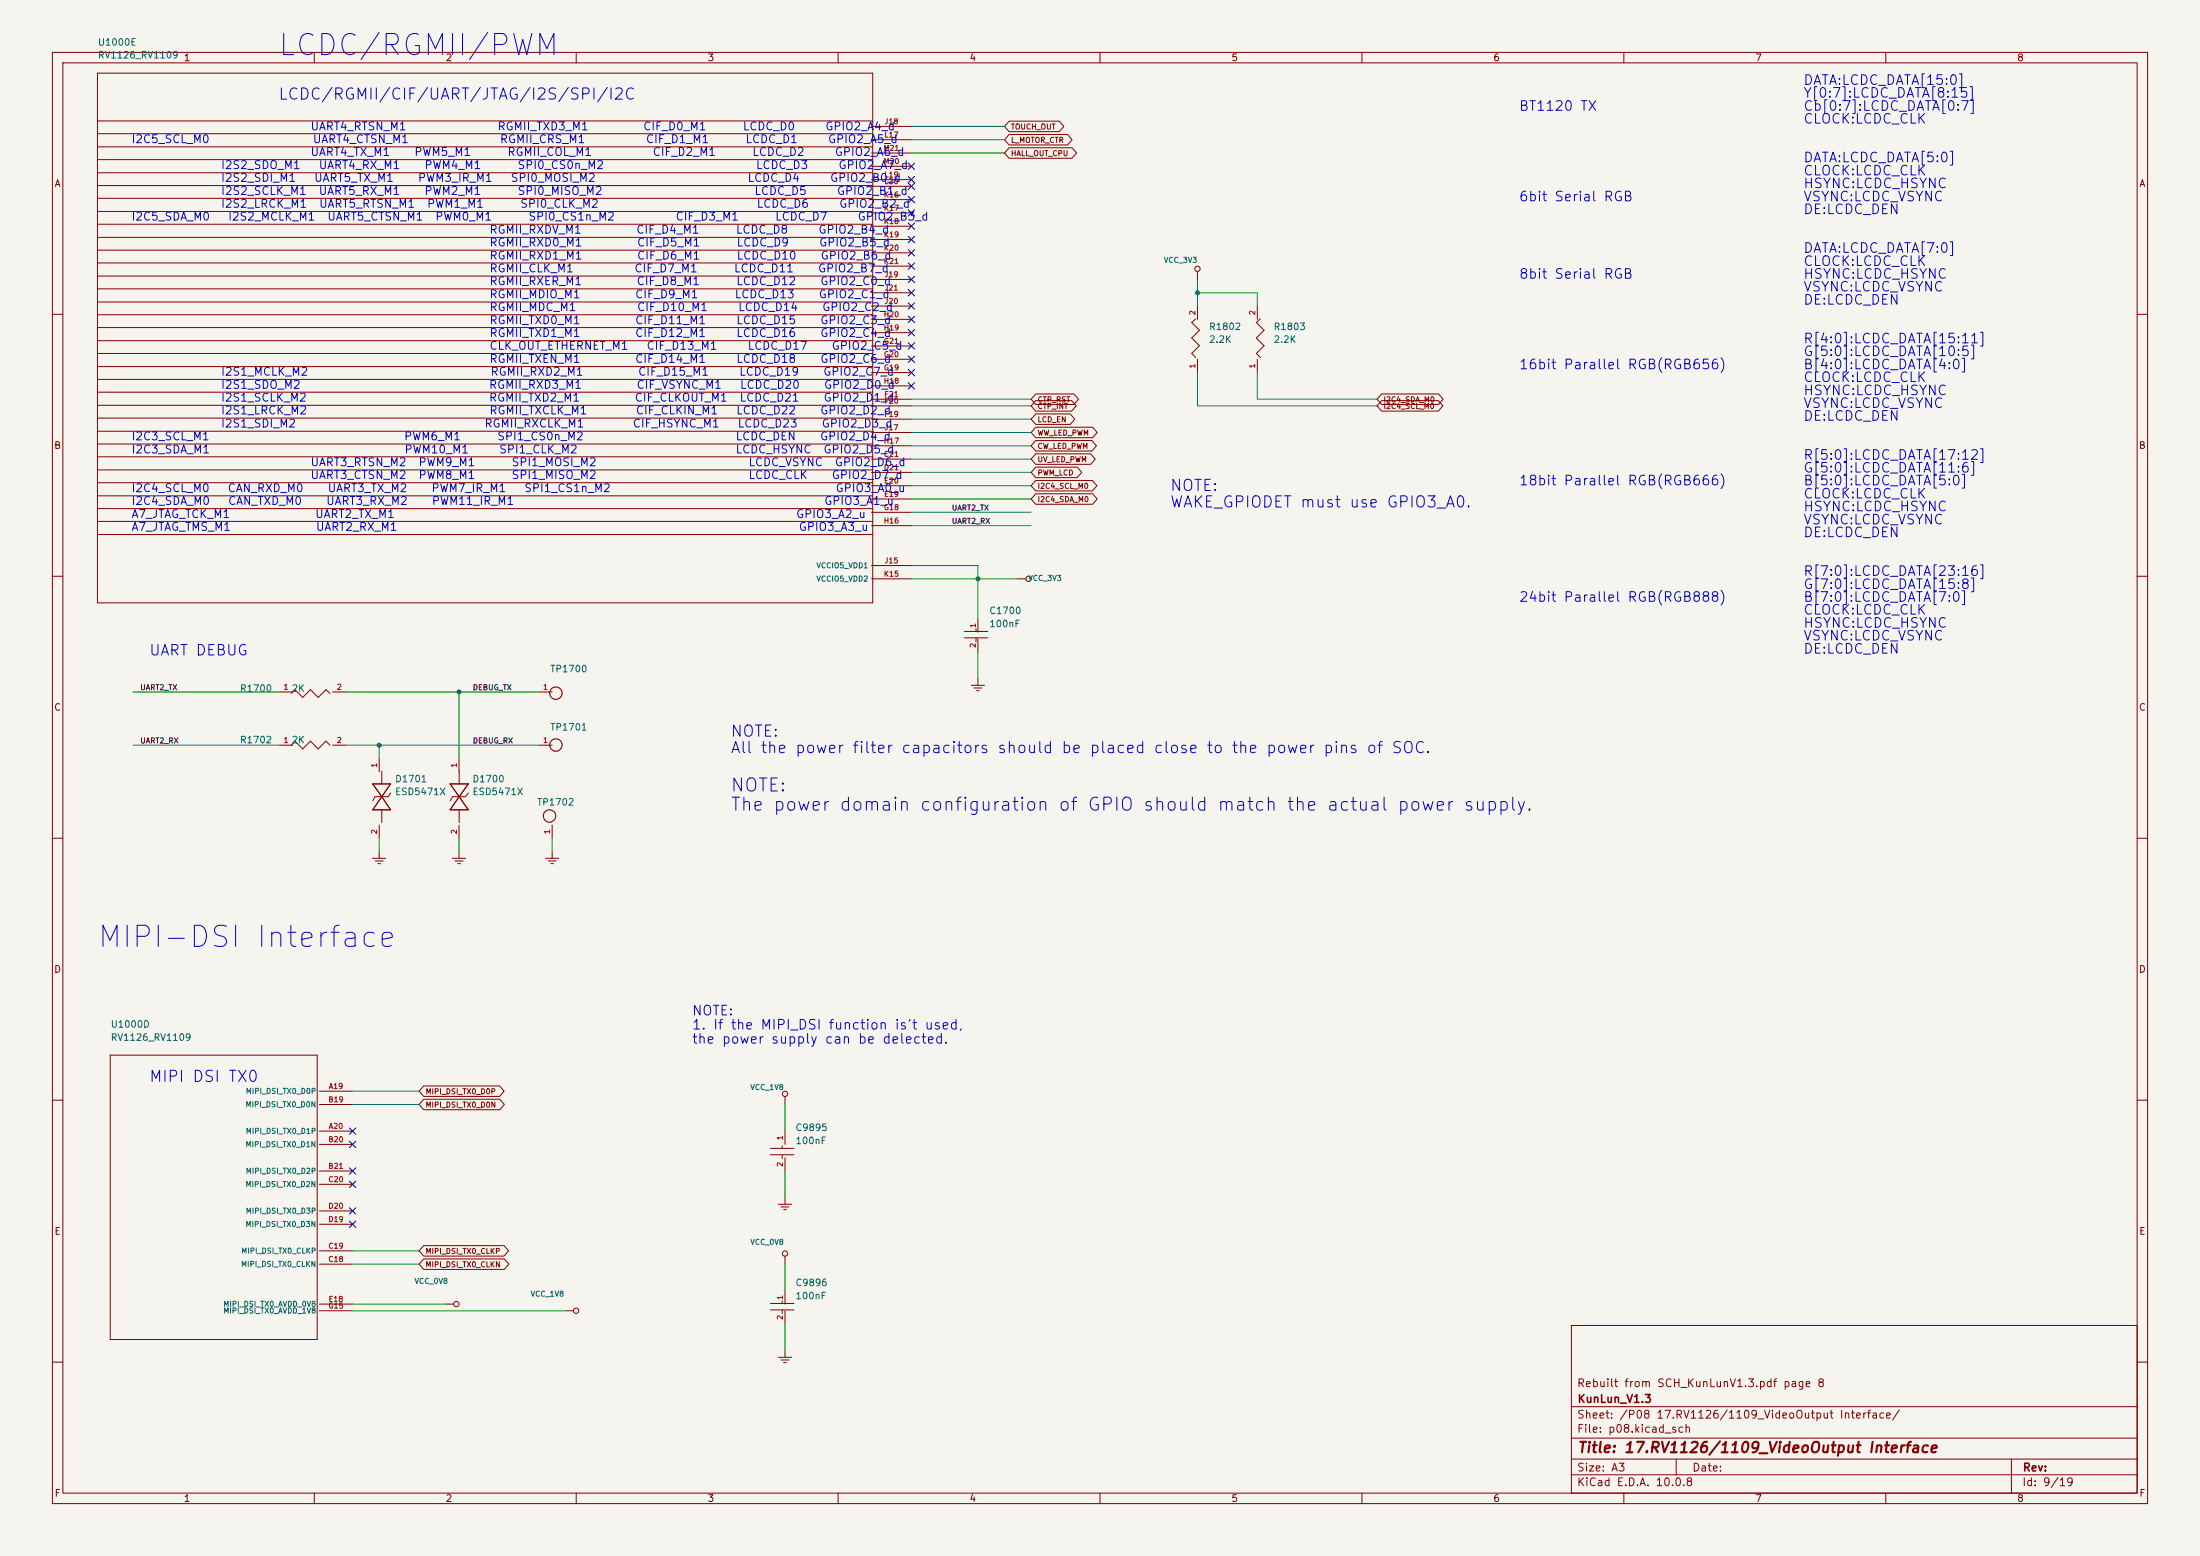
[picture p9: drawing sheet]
<svg xmlns="http://www.w3.org/2000/svg" width="420mm" height="297mm" viewBox="0 0 420 297" stroke-linecap="round" stroke-linejoin="round" font-family="sans-serif">
<path d="M0 0h420v297h-420z" fill="#f5f4ef" stroke="#f5f4ef" stroke-width=".19"/>
<g fill="none" stroke="#840000" stroke-width=".19">
<path d="M10 10h400v277h-400zM12 12h396v273h-396zM18.6 14h148v101.1h-148zM60 10v2M110 10v2M160 10v2M210 10v2M260 10v2M310 10v2M360 10v2M18.6 23.1h148M18.6 25.5h148"/>
<path d="M18.6 28h148M18.6 30.5h148M18.6 33h148M18.6 35.4h148M18.6 37.9h148M166.4 24.1h7.6M166.4 38.1h7.6M166.4 26.7h7.6M166.4 34.3h7.6M166.4 35.6h7.6M166.4 31.8h7.6M166.4 29.2h7.6"/>
<path d="M192.6 23.1h9.6l.9 1-.9 1h-9.6l-.8-1zM192.6 25.7h11.2l.9 1-.9 1h-11.2l-.8-1zM192.6 28.2h12l.9 1-.9 1h-12l-.8-1zM18.6 40.4h148M18.6 42.8h148M18.6 45.3h148M18.6 47.8h148M18.6 50.2h148M18.6 52.7h148M18.6 55.1h148M18.6 57.6h148M166.4 53.3h7.6"/>
<path d="M166.4 58.4h7.6M166.4 55.9h7.6M166.4 40.6h7.6M166.4 43.2h7.6M166.4 45.7h7.6M166.4 48.3h7.6M166.4 50.8h7.6M228.6 51.8v1.5M228.6 58.4v2.6M240 58.4v2.6M10 60h2M18.6 60.1h148"/>
<path d="M18.6 62.5h148M18.6 65h148M18.6 67.5h148M18.6 70h148M18.6 72.4h148M18.6 74.9h148M18.6 77.4h148M18.6 79.8h148M166.4 77.5h7.6M166.4 76.2h7.6M166.4 71.1h7.6M166.4 68.6h7.6"/>
<path d="M166.4 66h7.6M166.4 73.7h7.6M166.4 63.5h7.6M166.4 61h7.6M197.7 75.2h7.3l.9 1-.9 1h-7.3l-.9-1zM197.7 79h6.6l.9 1-.9 1h-6.6l-.9-1zM197.7 76.5h6.9l.9 1-.9 1h-6.9l-.9-1zM228.3 60.9l-.8 .7 1.5 1.4-1.5 1.5 1.5 1.5-1.5 1.5 .8 .7M228.6 68.6v2.5M240 68.6v2.5M240.6 60.9l-.8 .7 1.5 1.4-1.5 1.5 1.5 1.5-1.5 1.5 .8 .7M263.8 75.2h10.8l.9 1-.9 1h-10.8l-.9-1z"/>
<path d="M263.8 76.5h10.8l.9 1-.9 1h-10.8l-.9-1zM408 60h2M18.6 82.3h148M18.6 84.8h148M18.6 87.2h148M18.6 89.7h148M18.6 92.1h148M18.6 94.6h148M18.6 97.1h148M18.6 99.5h148M166.4 87.6h7.6M166.4 90.2h7.6"/>
<path d="M166.4 95.3h7.6M166.4 92.7h7.6M166.4 80h7.6M166.4 97.8h7.6M166.4 85.1h7.6M166.4 82.6h7.6M197.7 91.7h10.8l.9 1-.9 1h-10.8l-.9-1zM197.7 84.1h10.7l.9 1-.9 1h-10.7l-.9-1zM197.7 81.5h10.9l.9 1.1-.9 1h-10.9l-.9-1zM197.7 86.6h10.5l.9 1-.9 1h-10.5l-.9-1zM197.7 94.2h10.9l.9 1.1-.9 1h-10.9l-.9-1zM197.7 89.2h7.9l.9 1-.9 1h-7.9l-.9-1z"/>
<path d="M10 110h2M18.6 102h148M166.4 110.5h7.6M166.4 100.3h7.6M166.4 108h7.6M186.7 118.1v2.6M194.3 110.5h1.5M408 110h2M53.3 132.1h2.6M55.6 132.3l.7-.7 1.5 1.5 1.5-1.5 1.4 1.5 1.5-1.5 .8 .7M63.5 132.1h2.5M102.9 132.1h2.5"/>
<path d="M184.1 120.5h4.5M184.1 121.8h4.5M185.4 130.8h2.6M185.9 131.3h1.6M186.3 120v.5M186.3 121.8v.7M186.4 131.8h.5M186.7 121.9v2.6M186.7 129.5v1.3M10 160h2M53.3 142.2h2.6M55.6 142.2l.7-.7 1.5 1.4 1.5-1.4 1.4 1.4 1.5-1.4 .8 .7"/>
<path d="M63.5 142.2h2.5M71.2 149.6h3.4l-1.7 2.5zM72.4 144.8v2.5M72.4 157.5v2.5M72.9 152.1l1.7 2.5h-3.4zM72.9 147.2v2.4M72.9 154.6v2.4M74.6 151.4l-.5 .7h-2.5l-.4 .7M85.9 149.6h3.5l-1.7 2.5zM87.6 144.8v2.5M87.6 157.5v2.5M87.7 152.1l1.7 2.5h-3.5z"/>
<path d="M87.7 147.2v2.4M87.7 154.6v2.4M89.4 151.4l-.5 .7h-2.5l-.5 .7M102.9 142.2h2.5M105.4 157.5v2.5M408 160h2M71.1 163.8h2.6M71.6 164.3h1.6M72.1 164.8h.5M72.4 162.6v1.2M86.4 163.8h2.5M86.9 164.3h1.5"/>
<path d="M87.4 164.8h.5M87.6 162.6v1.2M104.1 163.8h2.6M104.6 164.3h1.6M105.2 164.8h.5M105.4 162.6v1.2M10 210h2M21 201.4h39.6v54.3h-39.6zM61 208.3h6.3M61 215.9h6.3M61 210.8h6.3M61 218.4h6.3"/>
<path d="M80.9 209.8h14.5l.9 1-.9 1h-14.5l-.9-1zM80.9 207.3h14.5l.8 1-.8 1h-14.5l-.9-1zM147.1 219.2h4.5M149.3 218.7v.5M149.9 209.3v1.5M149.9 215.9v2.5M408 210h2M61 223.5h6.3M61 238.8h6.3M61 226.1h6.3M61 233.7h6.3M61 231.1h6.3"/>
<path d="M80.9 237.8h15.3l.9 1-.9 1h-15.3l-.9-1zM147.1 220.4h4.5M148.6 229.9h2.5M149.1 230.4h1.5M149.3 220.4v.8M149.6 230.9h.5M149.9 221v2.5M149.9 228.6v1.3M149.9 239.8v1.5M61 248.9h6.3M61 241.3h6.3M61 250.2h6.3"/>
<path d="M80.9 240.3h15.4l.8 1-.8 1h-15.4l-.9-1zM85.1 248.9h1.5M107.9 250.2h1.6M147.1 248.8h4.5M147.1 250h4.5M148.6 259.1h2.5M149.1 259.6h1.5M149.3 248.3v.5M149.3 250v.7M149.9 246.4v2.5M149.9 250.2v2.5M149.9 257.8v1.3"/>
<path d="M300 253h108v32h-108zM10 260h2M149.6 260.1h.5M300 278.5h108M300 274.5h108M300 268.5h108M320 278.5v3M384 278.5v6.5M408 260h2M60 285v2M110 285v2M160 285v2"/>
<path d="M210 285v2M260 285v2M300 281.5h108M310 285v2M360 285v2"/>
<circle cx="228.6" cy="51.3" r=".51"/>
<circle cx="196.3" cy="110.5" r=".51"/>
<circle cx="106.1" cy="132.3" r="1.18"/>
<circle cx="104.9" cy="155.8" r="1.18"/>
<circle cx="106.1" cy="142.2" r="1.18"/>
<circle cx="149.9" cy="208.8" r=".51"/>
<circle cx="149.9" cy="239.3" r=".51"/>
<circle cx="87.1" cy="248.9" r=".51"/>
<circle cx="110" cy="250.2" r=".51"/>
</g>
<g fill="none" stroke="#009600" stroke-width=".19">
<path d="M174 24.1h17.8M174 26.7h17.8M174 29.2h17.8M228.6 53.3v5.1M228.6 55.9h11.4v2.5M174 77.5h22.8M174 76.2h22.8M228.6 71.1v6.4h34.3M240 71.1v5.1h22.9M174 85.1h22.8M174 80h22.8M174 82.6h22.8"/>
<path d="M174 97.8h22.8M174 92.7h22.8M174 95.3h22.8M174 90.2h22.8M174 87.6h22.8M174 110.5h20.3M174 108h12.7v10.1M174 100.3h22.8M25.4 132.1h27.9M66 132.1h36.9M87.6 132.1v12.7M186.7 124.5v5"/>
<path d="M25.4 142.2h27.9M66 142.2h36.9M72.4 142.2v2.6M72.4 160v2.6M87.6 160v2.6M105.4 160v2.6M67.3 208.3h12.7M67.3 210.8h12.7M149.9 210.8v5.1M67.3 238.8h12.7M149.9 223.5v5.1M67.3 248.9h17.8"/>
<path d="M67.3 241.3h12.7M67.3 250.2h40.6M149.9 241.3v5.1M149.9 252.7v5.1"/>
</g>
<g fill="none" stroke="#000084" stroke-width=".19">
<path d="M173.4 31.1l1.2 1.3M173.4 33.7l1.2 1.2M173.4 35l1.2 1.2M173.4 37.5l1.2 1.2M174.6 31.1l-1.2 1.3M174.6 33.7l-1.2 1.2M174.6 35l-1.2 1.2M174.6 37.5l-1.2 1.2M173.4 45.1l1.2 1.2M173.4 40l1.2 1.2M173.4 42.6l1.2 1.2M173.4 47.7l1.2 1.2"/>
<path d="M173.4 50.2l1.2 1.2M173.4 52.7l1.2 1.2M173.4 55.3l1.2 1.2M173.4 57.8l1.2 1.2M174.6 45.1l-1.2 1.2M174.6 40l-1.2 1.2M174.6 42.6l-1.2 1.2M174.6 47.7l-1.2 1.2M174.6 50.2l-1.2 1.2M174.6 52.7l-1.2 1.2M174.6 55.3l-1.2 1.2M174.6 57.8l-1.2 1.2"/>
<path d="M173.4 60.4l1.2 1.2M173.4 62.9l1.2 1.2M173.4 65.4l1.2 1.2M173.4 68l1.2 1.2M173.4 70.5l1.2 1.2M173.4 73.1l1.2 1.2M174.6 60.4l-1.2 1.2M174.6 62.9l-1.2 1.2M174.6 65.4l-1.2 1.2M174.6 68l-1.2 1.2M174.6 70.5l-1.2 1.2M174.6 73.1l-1.2 1.2"/>
<path d="M66.7 215.3l1.2 1.2M66.7 217.8l1.2 1.2M67.9 215.3l-1.2 1.2M67.9 217.8l-1.2 1.2M66.7 233.1l1.2 1.2M66.7 230.5l1.2 1.2M66.7 222.9l1.2 1.2M66.7 225.5l1.2 1.2M67.9 233.1l-1.2 1.2M67.9 230.5l-1.2 1.2M67.9 222.9l-1.2 1.2M67.9 225.5l-1.2 1.2"/>
</g>
<g fill="#009600">
<circle cx="87.6" cy="132.1" r=".46"/>
<circle cx="228.6" cy="55.9" r=".46"/>
<circle cx="72.4" cy="142.2" r=".46"/>
<circle cx="186.7" cy="110.5" r=".46"/>
</g>
<g font-size="4" fill="#0000c2">
<text x="52.8" y="11.6">LCDC/RGMII/PWM</text>
<text x="18.3" y="181.9">MIPI-DSI Interface</text>
</g>
<g font-size="2.5" fill="#0000c2">
<text x="139.3" y="155.4">The power domain configuration of GPIO should match the actual power supply.</text>
<text x="139.3" y="151.7">NOTE:</text>
</g>
<g font-size="2.1" fill="#0000c2">
<text x="53" y="19.6">LCDC/RGMII/CIF/UART/JTAG/I2S/SPI/I2C</text>
<text x="223.2" y="94.3">NOTE:</text>
<text x="223.2" y="97.4">WAKE_GPIODET must use GPIO3_A0.</text>
<text x="139.3" y="141.2">NOTE:</text>
<text x="139.3" y="144.3">All the power filter capacitors should be placed close to the power pins of SOC.</text>
<text x="28.3" y="207.1">MIPI DSI TX0</text>
</g>
<text font-size="2" fill="#0000c2" x="28.3" y="125.6">UART DEBUG</text>
<text font-size="2" fill="#840000" x="301" y="277.8">Title: 17.RV1126/1109_VideoOutput Interface</text>
<g font-size="1.8" fill="#0000c2">
<text x="344.1" y="16.7">DATA:LCDC_DATA[15:0]</text>
<text x="289.9" y="21.6">BT1120 TX</text>
<text x="344.1" y="19.1">Y[0:7]:LCDC_DATA[8:15]</text>
<text x="344.1" y="21.6">Cb[0:7]:LCDC_DATA[0:7]</text>
<text x="344.1" y="24.1">CLOCK:LCDC_CLK</text>
<text x="344.1" y="31.4">DATA:LCDC_DATA[5:0]</text>
<text x="344.1" y="34">CLOCK:LCDC_CLK</text>
<text x="289.9" y="38.9">6bit Serial RGB</text>
<text x="344.1" y="36.4">HSYNC:LCDC_HSYNC</text>
<text x="344.1" y="38.9">VSYNC:LCDC_VSYNC</text>
<text x="344.1" y="41.3">DE:LCDC_DEN</text>
<text x="289.9" y="53.7">8bit Serial RGB</text>
<text x="344.1" y="51.2">CLOCK:LCDC_CLK</text>
<text x="344.1" y="48.7">DATA:LCDC_DATA[7:0]</text>
<text x="344.1" y="53.7">HSYNC:LCDC_HSYNC</text>
<text x="344.1" y="56.1">VSYNC:LCDC_VSYNC</text>
<text x="344.1" y="58.6">DE:LCDC_DEN</text>
<text x="289.9" y="70.9">16bit Parallel RGB(RGB656)</text>
<text x="344.1" y="66">R[4:0]:LCDC_DATA[15:11]</text>
<text x="344.1" y="68.4">G[5:0]:LCDC_DATA[10:5]</text>
<text x="344.1" y="70.9">B[4:0]:LCDC_DATA[4:0]</text>
<text x="344.1" y="73.4">CLOCK:LCDC_CLK</text>
<text x="344.1" y="75.9">HSYNC:LCDC_HSYNC</text>
<text x="344.1" y="78.3">VSYNC:LCDC_VSYNC</text>
<text x="344.1" y="80.8">DE:LCDC_DEN</text>
<text x="344.1" y="88.2">R[5:0]:LCDC_DATA[17:12]</text>
<text x="289.9" y="93.1">18bit Parallel RGB(RGB666)</text>
<text x="344.1" y="90.7">G[5:0]:LCDC_DATA[11:6]</text>
<text x="344.1" y="95.6">CLOCK:LCDC_CLK</text>
<text x="344.1" y="93.1">B[5:0]:LCDC_DATA[5:0]</text>
<text x="344.1" y="98.1">HSYNC:LCDC_HSYNC</text>
<text x="344.1" y="100.6">VSYNC:LCDC_VSYNC</text>
<text x="344.1" y="103">DE:LCDC_DEN</text>
<text x="344.1" y="110.4">R[7:0]:LCDC_DATA[23:16]</text>
<text x="344.1" y="112.9">G[7:0]:LCDC_DATA[15:8]</text>
<text x="289.9" y="115.3">24bit Parallel RGB(RGB888)</text>
<text x="344.1" y="117.8">CLOCK:LCDC_CLK</text>
<text x="344.1" y="115.3">B[7:0]:LCDC_DATA[7:0]</text>
<text x="344.1" y="120.3">HSYNC:LCDC_HSYNC</text>
<text x="344.1" y="122.7">VSYNC:LCDC_VSYNC</text>
<text x="344.1" y="125.2">DE:LCDC_DEN</text>
<text x="132" y="194.3">NOTE:</text>
<text x="132" y="197">1. If the MIPI_DSI function is't used,</text>
<text x="132" y="199.7">the power supply can be delected.</text>
</g>
<g font-size="1.5" fill="#0000c2">
<text x="25" y="27.7">I2C5_SCL_M0</text>
<text x="59.2" y="25.3">UART4_RTSN_M1</text>
<text x="59.6" y="27.7">UART4_CTSN_M1</text>
<text x="94.9" y="25.3">RGMII_TXD3_M1</text>
<text x="95.3" y="27.7">RGMII_CRS_M1</text>
<text x="122.7" y="25.3">CIF_D0_M1</text>
<text x="123.2" y="27.7">CIF_D1_M1</text>
<text x="141.7" y="25.3">LCDC_D0</text>
<text x="142.2" y="27.7">LCDC_D1</text>
<text x="157.4" y="25.3">GPIO2_A4_d</text>
<text x="157.9" y="27.7">GPIO2_A5_d</text>
<text x="42.1" y="32.6">I2S2_SDO_M1</text>
<text x="42.1" y="35.1">I2S2_SDI_M1</text>
<text x="59.2" y="30.1">UART4_TX_M1</text>
<text x="59.8" y="35.1">UART5_TX_M1</text>
<text x="60.7" y="32.6">UART4_RX_M1</text>
<text x="79" y="30.1">PWM5_M1</text>
<text x="79.7" y="35.1">PWM3_IR_M1</text>
<text x="80.9" y="32.6">PWM4_M1</text>
<text x="96.7" y="30.1">RGMII_COL_M1</text>
<text x="97.4" y="35.1">SPI0_MOSI_M2</text>
<text x="98.7" y="32.6">SPI0_CS0n_M2</text>
<text x="124.5" y="30.1">CIF_D2_M1</text>
<text x="142.6" y="35.1">LCDC_D4</text>
<text x="143.5" y="30.1">LCDC_D2</text>
<text x="144.2" y="32.6">LCDC_D3</text>
<text x="158.3" y="35.1">GPIO2_B0_d</text>
<text x="159.2" y="30.1">GPIO2_A6_d</text>
<text x="159.9" y="32.6">GPIO2_A7_d</text>
<text x="42.1" y="37.6">I2S2_SCLK_M1</text>
<text x="42.1" y="40">I2S2_LRCK_M1</text>
<text x="60.7" y="37.6">UART5_RX_M1</text>
<text x="60.8" y="40">UART5_RTSN_M1</text>
<text x="80.9" y="37.6">PWM2_M1</text>
<text x="81.4" y="40">PWM1_M1</text>
<text x="98.7" y="37.6">SPI0_MISO_M2</text>
<text x="99.2" y="40">SPI0_CLK_M2</text>
<text x="143.9" y="37.6">LCDC_D5</text>
<text x="144.3" y="40">LCDC_D6</text>
<text x="159.6" y="37.6">GPIO2_B1_d</text>
<text x="160.1" y="40">GPIO2_B2_d</text>
<text x="25" y="42.5">I2C5_SDA_M0</text>
<text x="43.4" y="42.5">I2S2_MCLK_M1</text>
<text x="62.4" y="42.5">UART5_CTSN_M1</text>
<text x="83" y="42.5">PWM0_M1</text>
<text x="93.3" y="45">RGMII_RXDV_M1</text>
<text x="93.3" y="47.4">RGMII_RXD0_M1</text>
<text x="100.8" y="42.5">SPI0_CS1n_M2</text>
<text x="121.3" y="45">CIF_D4_M1</text>
<text x="121.5" y="47.4">CIF_D5_M1</text>
<text x="128.8" y="42.5">CIF_D3_M1</text>
<text x="140.4" y="45">LCDC_D8</text>
<text x="140.5" y="47.4">LCDC_D9</text>
<text x="147.9" y="42.5">LCDC_D7</text>
<text x="156.1" y="45">GPIO2_B4_d</text>
<text x="156.3" y="47.4">GPIO2_B5_d</text>
<text x="163.6" y="42.5">GPIO2_B3_d</text>
<text x="93.3" y="49.9">RGMII_RXD1_M1</text>
<text x="93.3" y="52.4">RGMII_CLK_M1</text>
<text x="121" y="52.4">CIF_D7_M1</text>
<text x="121.5" y="49.9">CIF_D6_M1</text>
<text x="140" y="52.4">LCDC_D11</text>
<text x="140.5" y="49.9">LCDC_D10</text>
<text x="156" y="52.4">GPIO2_B7_d</text>
<text x="156.5" y="49.9">GPIO2_B6_d</text>
<text x="93.3" y="54.8">RGMII_RXER_M1</text>
<text x="93.3" y="57.3">RGMII_MDIO_M1</text>
<text x="93.3" y="59.8">RGMII_MDC_M1</text>
<text x="121.1" y="57.3">CIF_D9_M1</text>
<text x="121.4" y="54.8">CIF_D8_M1</text>
<text x="121.5" y="59.8">CIF_D10_M1</text>
<text x="140.1" y="57.3">LCDC_D13</text>
<text x="140.4" y="54.8">LCDC_D12</text>
<text x="140.8" y="59.8">LCDC_D14</text>
<text x="156.2" y="57.3">GPIO2_C1_d</text>
<text x="156.5" y="54.8">GPIO2_C0_d</text>
<text x="156.8" y="59.8">GPIO2_C2_d</text>
<text x="93.3" y="62.3">RGMII_TXD0_M1</text>
<text x="93.3" y="64.7">RGMII_TXD1_M1</text>
<text x="121.1" y="62.3">CIF_D11_M1</text>
<text x="121.1" y="64.7">CIF_D12_M1</text>
<text x="140.4" y="62.3">LCDC_D15</text>
<text x="140.4" y="64.7">LCDC_D16</text>
<text x="156.5" y="62.3">GPIO2_C3_d</text>
<text x="156.5" y="64.7">GPIO2_C4_d</text>
<text x="93.3" y="67.1">CLK_OUT_ETHERNET_M1</text>
<text x="93.3" y="69.6">RGMII_TXEN_M1</text>
<text x="121.1" y="69.6">CIF_D14_M1</text>
<text x="123.3" y="67.1">CIF_D13_M1</text>
<text x="140.4" y="69.6">LCDC_D18</text>
<text x="142.6" y="67.1">LCDC_D17</text>
<text x="156.5" y="69.6">GPIO2_C6_d</text>
<text x="158.6" y="67.1">GPIO2_C5_d</text>
<text x="42.1" y="74.6">I2S1_SDO_M2</text>
<text x="42.1" y="77">I2S1_SCLK_M2</text>
<text x="42.1" y="72.1">I2S1_MCLK_M2</text>
<text x="93.2" y="74.6">RGMII_RXD3_M1</text>
<text x="93.2" y="77">RGMII_TXD2_M1</text>
<text x="93.5" y="72.1">RGMII_RXD2_M1</text>
<text x="121" y="77">CIF_CLKOUT_M1</text>
<text x="121.4" y="74.6">CIF_VSYNC_M1</text>
<text x="121.7" y="72.1">CIF_D15_M1</text>
<text x="141" y="72.1">LCDC_D19</text>
<text x="141.1" y="77">LCDC_D21</text>
<text x="141.1" y="74.6">LCDC_D20</text>
<text x="157" y="72.1">GPIO2_C7_d</text>
<text x="157.1" y="77">GPIO2_D1_d</text>
<text x="157.2" y="74.6">GPIO2_D0_d</text>
<text x="42.1" y="79.5">I2S1_LRCK_M2</text>
<text x="42.1" y="82">I2S1_SDI_M2</text>
<text x="92.4" y="82">RGMII_RXCLK_M1</text>
<text x="93.3" y="79.5">RGMII_TXCLK_M1</text>
<text x="120.7" y="82">CIF_HSYNC_M1</text>
<text x="121.3" y="79.5">CIF_CLKIN_M1</text>
<text x="140.4" y="79.5">LCDC_D22</text>
<text x="140.7" y="82">LCDC_D23</text>
<text x="156.5" y="79.5">GPIO2_D2_d</text>
<text x="156.7" y="82">GPIO2_D3_d</text>
<text x="25" y="86.9">I2C3_SDA_M1</text>
<text x="25" y="84.4">I2C3_SCL_M1</text>
<text x="59.2" y="89.4">UART3_RTSN_M2</text>
<text x="77" y="84.4">PWM6_M1</text>
<text x="77.1" y="86.9">PWM10_M1</text>
<text x="79.8" y="89.4">PWM9_M1</text>
<text x="94.8" y="84.4">SPI1_CS0n_M2</text>
<text x="95.2" y="86.9">SPI1_CLK_M2</text>
<text x="97.5" y="89.4">SPI1_MOSI_M2</text>
<text x="140.3" y="84.4">LCDC_DEN</text>
<text x="140.3" y="86.9">LCDC_HSYNC</text>
<text x="142.8" y="89.4">LCDC_VSYNC</text>
<text x="156.4" y="84.4">GPIO2_D4_d</text>
<text x="157.1" y="86.9">GPIO2_D5_d</text>
<text x="159.2" y="89.4">GPIO2_D6_d</text>
<text x="25" y="94.3">I2C4_SCL_M0</text>
<text x="43.3" y="94.3">CAN_RXD_M0</text>
<text x="59.2" y="91.8">UART3_CTSN_M2</text>
<text x="62.4" y="94.3">UART3_TX_M2</text>
<text x="79.8" y="91.8">PWM8_M1</text>
<text x="82.2" y="94.3">PWM7_IR_M1</text>
<text x="97.5" y="91.8">SPI1_MISO_M2</text>
<text x="100" y="94.3">SPI1_CS1n_M2</text>
<text x="142.8" y="91.8">LCDC_CLK</text>
<text x="158.7" y="91.8">GPIO2_D7_d</text>
<text x="159.4" y="94.3">GPIO3_A0_u</text>
<text x="25" y="101.7">A7_JTAG_TMS_M1</text>
<text x="25" y="99.3">A7_JTAG_TCK_M1</text>
<text x="25" y="96.8">I2C4_SDA_M0</text>
<text x="43.4" y="96.8">CAN_TXD_M0</text>
<text x="60" y="99.3">UART2_TX_M1</text>
<text x="60.2" y="101.7">UART2_RX_M1</text>
<text x="62.1" y="96.8">UART3_RX_M2</text>
<text x="82.3" y="96.8">PWM11_IR_M1</text>
<text x="151.8" y="99.3">GPIO3_A2_u</text>
<text x="152.4" y="101.7">GPIO3_A3_u</text>
<text x="157.2" y="96.8">GPIO3_A1_u</text>
</g>
<g font-size="1.5" fill="#840000">
<text x="300.9" y="265.1">Rebuilt from SCH_KunLunV1.3.pdf page 8</text>
<text x="301" y="268.1">KunLun_V1.3</text>
<text x="300.9" y="273.8">File: p08.kicad_sch</text>
<text x="300.9" y="271.1">Sheet: /P08 17.RV1126/1109_VideoOutput Interface/</text>
<text x="300.9" y="281.2">Size: A3</text>
<text x="322.9" y="281.2">Date:</text>
<text x="386" y="281.2">Rev:</text>
<text x="300.9" y="284">KiCad E.D.A. 10.0.8</text>
<text x="385.9" y="284">Id: 9/19</text>
</g>
<g font-size="1.3" fill="#006464">
<text x="18.6" y="9">U1000E</text>
<text x="18.6" y="11.5">RV1126_RV1109</text>
<text x="230.7" y="63.3">R1802</text>
<text x="230.7" y="65.7">2.2K</text>
<text x="243" y="63.3">R1803</text>
<text x="243" y="65.7">2.2K</text>
<text x="188.8" y="117.5">C1700</text>
<text x="188.8" y="120">100nF</text>
<text x="104.9" y="128.6">TP1700</text>
<text x="45.7" y="132.4">R1700</text>
<text x="55.6" y="132.4">2K</text>
<text x="45.7" y="142.2">R1702</text>
<text x="55.6" y="142.2">2K</text>
<text x="104.9" y="139.7">TP1701</text>
<text x="75.3" y="149.6">D1701</text>
<text x="90.1" y="149.6">D1700</text>
<text x="75.3" y="152.1">ESD5471X</text>
<text x="90.1" y="152.1">ESD5471X</text>
<text x="102.4" y="154.1">TP1702</text>
<text x="21" y="196.5">U1000D</text>
<text x="21" y="199">RV1126_RV1109</text>
<text x="151.8" y="216.2">C9895</text>
<text x="151.8" y="218.7">100nF</text>
<text x="151.8" y="245.8">C9896</text>
<text x="151.8" y="248.3">100nF</text>
</g>
<g font-size="1.3" fill="#840000">
<text x="35" y="12">1</text>
<text x="85" y="12">2</text>
<text x="135" y="12">3</text>
<text x="185" y="12">4</text>
<text x="235" y="12">5</text>
<text x="285" y="12">6</text>
<text x="335" y="12">7</text>
<text x="385" y="12">8</text>
<text x="10.3" y="36">A</text>
<text x="408.3" y="36">A</text>
<text x="10.2" y="86">B</text>
<text x="408.2" y="86">B</text>
<text x="10.2" y="136">C</text>
<text x="408.2" y="136">C</text>
<text x="10.2" y="186">D</text>
<text x="408.2" y="186">D</text>
<text x="10.3" y="236">E</text>
<text x="408.3" y="236">E</text>
<text x="10.3" y="286">F</text>
<text x="35" y="287">1</text>
<text x="85" y="287">2</text>
<text x="135" y="287">3</text>
<text x="185" y="287">4</text>
<text x="235" y="287">5</text>
<text x="285" y="287">6</text>
<text x="335" y="287">7</text>
<text x="385" y="287">8</text>
<text x="408.3" y="286">F</text>
</g>
<g font-size="1" fill="#a90000">
<text x="168.7" y="23.9">J18</text>
<text x="168.6" y="29">M21</text>
<text x="168.7" y="26.5">L17</text>
<text x="168.6" y="31.6">M20</text>
<text x="168.7" y="34.1">L19</text>
<text x="168.7" y="35.4">L20</text>
<text x="168.6" y="37.9">K16</text>
<text x="168.6" y="40.5">K17</text>
<text x="168.6" y="43">K18</text>
<text x="168.6" y="45.5">K19</text>
<text x="168.6" y="48.1">K20</text>
<text x="168.6" y="50.6">K21</text>
<text x="168.7" y="53.2">J19</text>
<text x="168.7" y="58.2">J20</text>
<text x="168.7" y="55.7">J21</text>
<text x="168.6" y="63.3">H19</text>
<text x="168.6" y="60.8">H20</text>
<text x="168.6" y="65.9">G21</text>
<text x="228.4" y="60.3" transform="rotate(-90 228.4 60.3)">2</text>
<text x="239.8" y="60.3" transform="rotate(-90 239.8 60.3)">2</text>
<text x="168.6" y="70.9">G19</text>
<text x="168.6" y="68.4">G20</text>
<text x="228.4" y="70.4" transform="rotate(-90 228.4 70.4)">1</text>
<text x="239.8" y="70.4" transform="rotate(-90 239.8 70.4)">1</text>
<text x="168.6" y="73.5">H18</text>
<text x="168.7" y="77.3">F20</text>
<text x="168.7" y="76">F21</text>
<text x="168.7" y="79.8">F19</text>
<text x="168.7" y="82.4">J17</text>
<text x="168.6" y="84.9">H17</text>
<text x="168.6" y="87.4">C21</text>
<text x="168.6" y="90">D21</text>
<text x="168.7" y="95.1">E19</text>
<text x="168.7" y="92.5">E20</text>
<text x="168.6" y="100.1">H16</text>
<text x="168.6" y="97.6">G18</text>
<text x="168.7" y="107.8">J15</text>
<text x="168.6" y="110.3">K15</text>
<text x="186.5" y="120" transform="rotate(-90 186.5 120)">1</text>
<text x="186.5" y="123.8" transform="rotate(-90 186.5 123.8)">2</text>
<text x="54" y="131.9">1</text>
<text x="64.2" y="131.9">2</text>
<text x="103.6" y="131.9">1</text>
<text x="54" y="142.1">1</text>
<text x="64.2" y="142.1">2</text>
<text x="103.6" y="142.1">1</text>
<text x="72.2" y="146.6" transform="rotate(-90 72.2 146.6)">1</text>
<text x="87.4" y="146.6" transform="rotate(-90 87.4 146.6)">1</text>
<text x="72.2" y="159.3" transform="rotate(-90 72.2 159.3)">2</text>
<text x="87.4" y="159.3" transform="rotate(-90 87.4 159.3)">2</text>
<text x="105.2" y="159.3" transform="rotate(-90 105.2 159.3)">1</text>
<text x="62.7" y="208.1">A19</text>
<text x="62.6" y="210.6">B19</text>
<text x="62.7" y="215.7">A20</text>
<text x="62.6" y="218.3">B20</text>
<text x="149.7" y="217.7" transform="rotate(-90 149.7 217.7)">1</text>
<text x="62.6" y="223.3">B21</text>
<text x="62.6" y="225.9">C20</text>
<text x="149.7" y="222.8" transform="rotate(-90 149.7 222.8)">2</text>
<text x="62.6" y="233.5">D19</text>
<text x="62.6" y="231">D20</text>
<text x="62.6" y="238.6">C19</text>
<text x="62.6" y="241.1">C18</text>
<text x="62.6" y="250">G15</text>
<text x="62.6" y="248.7">E18</text>
<text x="149.7" y="248.2" transform="rotate(-90 149.7 248.2)">1</text>
<text x="149.7" y="252" transform="rotate(-90 149.7 252)">2</text>
</g>
<g font-size="1" fill="#840000">
<text x="192.9" y="25">TOUCH_OUT</text>
<text x="192.9" y="27.5">L_MOTOR_CTR</text>
<text x="192.9" y="30">HALL_OUT_CPU</text>
<text x="198" y="77">CTP_RST</text>
<text x="264" y="77">I2C4_SDA_M0</text>
<text x="198" y="80.8">LCD_EN</text>
<text x="198" y="83.4">WW_LED_PWM</text>
<text x="198" y="78.3">CTP_INT</text>
<text x="264" y="78.3">I2C4_SCL_M0</text>
<text x="198" y="85.9">CW_LED_PWM</text>
<text x="198" y="88.5">UV_LED_PWM</text>
<text x="198" y="93.5">I2C4_SCL_M0</text>
<text x="198" y="91">PWM_LCD</text>
<text x="198" y="96.1">I2C4_SDA_M0</text>
<text x="81.1" y="209.1">MIPI_DSI_TX0_D0P</text>
<text x="81.1" y="211.6">MIPI_DSI_TX0_D0N</text>
<text x="81.1" y="239.6">MIPI_DSI_TX0_CLKP</text>
<text x="81.1" y="242.1">MIPI_DSI_TX0_CLKN</text>
</g>
<g font-size="1" fill="#006464">
<text x="222.1" y="50.4">VCC_3V3</text>
<text x="155.8" y="108.7">VCCIO5_VDD1</text>
<text x="155.8" y="111.2">VCCIO5_VDD2</text>
<text x="196.2" y="111.1">VCC_3V3</text>
<text x="46.8" y="209">MIPI_DSI_TX0_D0P</text>
<text x="143.1" y="208.3">VCC_1V8</text>
<text x="46.8" y="211.6">MIPI_DSI_TX0_D0N</text>
<text x="46.8" y="219.2">MIPI_DSI_TX0_D1N</text>
<text x="46.8" y="216.7">MIPI_DSI_TX0_D1P</text>
<text x="46.8" y="226.8">MIPI_DSI_TX0_D2N</text>
<text x="46.8" y="224.3">MIPI_DSI_TX0_D2P</text>
<text x="46.8" y="231.9">MIPI_DSI_TX0_D3P</text>
<text x="46" y="239.5">MIPI_DSI_TX0_CLKP</text>
<text x="46.8" y="234.4">MIPI_DSI_TX0_D3N</text>
<text x="143.1" y="237.8">VCC_0V8</text>
<text x="45.9" y="242.1">MIPI_DSI_TX0_CLKN</text>
<text x="79" y="245.3">VCC_0V8</text>
<text x="42.5" y="249.7">MIPI_DSI_TX0_AVDD_0V8</text>
<text x="42.5" y="250.9">MIPI_DSI_TX0_AVDD_1V8</text>
<text x="101.2" y="247.7">VCC_1V8</text>
</g>
<g font-size="1" fill="#0f0f0f">
<text x="181.6" y="97.7">UART2_TX</text>
<text x="181.6" y="100.2">UART2_RX</text>
<text x="26.7" y="132">UART2_TX</text>
<text x="90.2" y="132">DEBUG_TX</text>
<text x="26.7" y="142.1">UART2_RX</text>
<text x="90.2" y="142.1">DEBUG_RX</text>
</g>
</svg>
